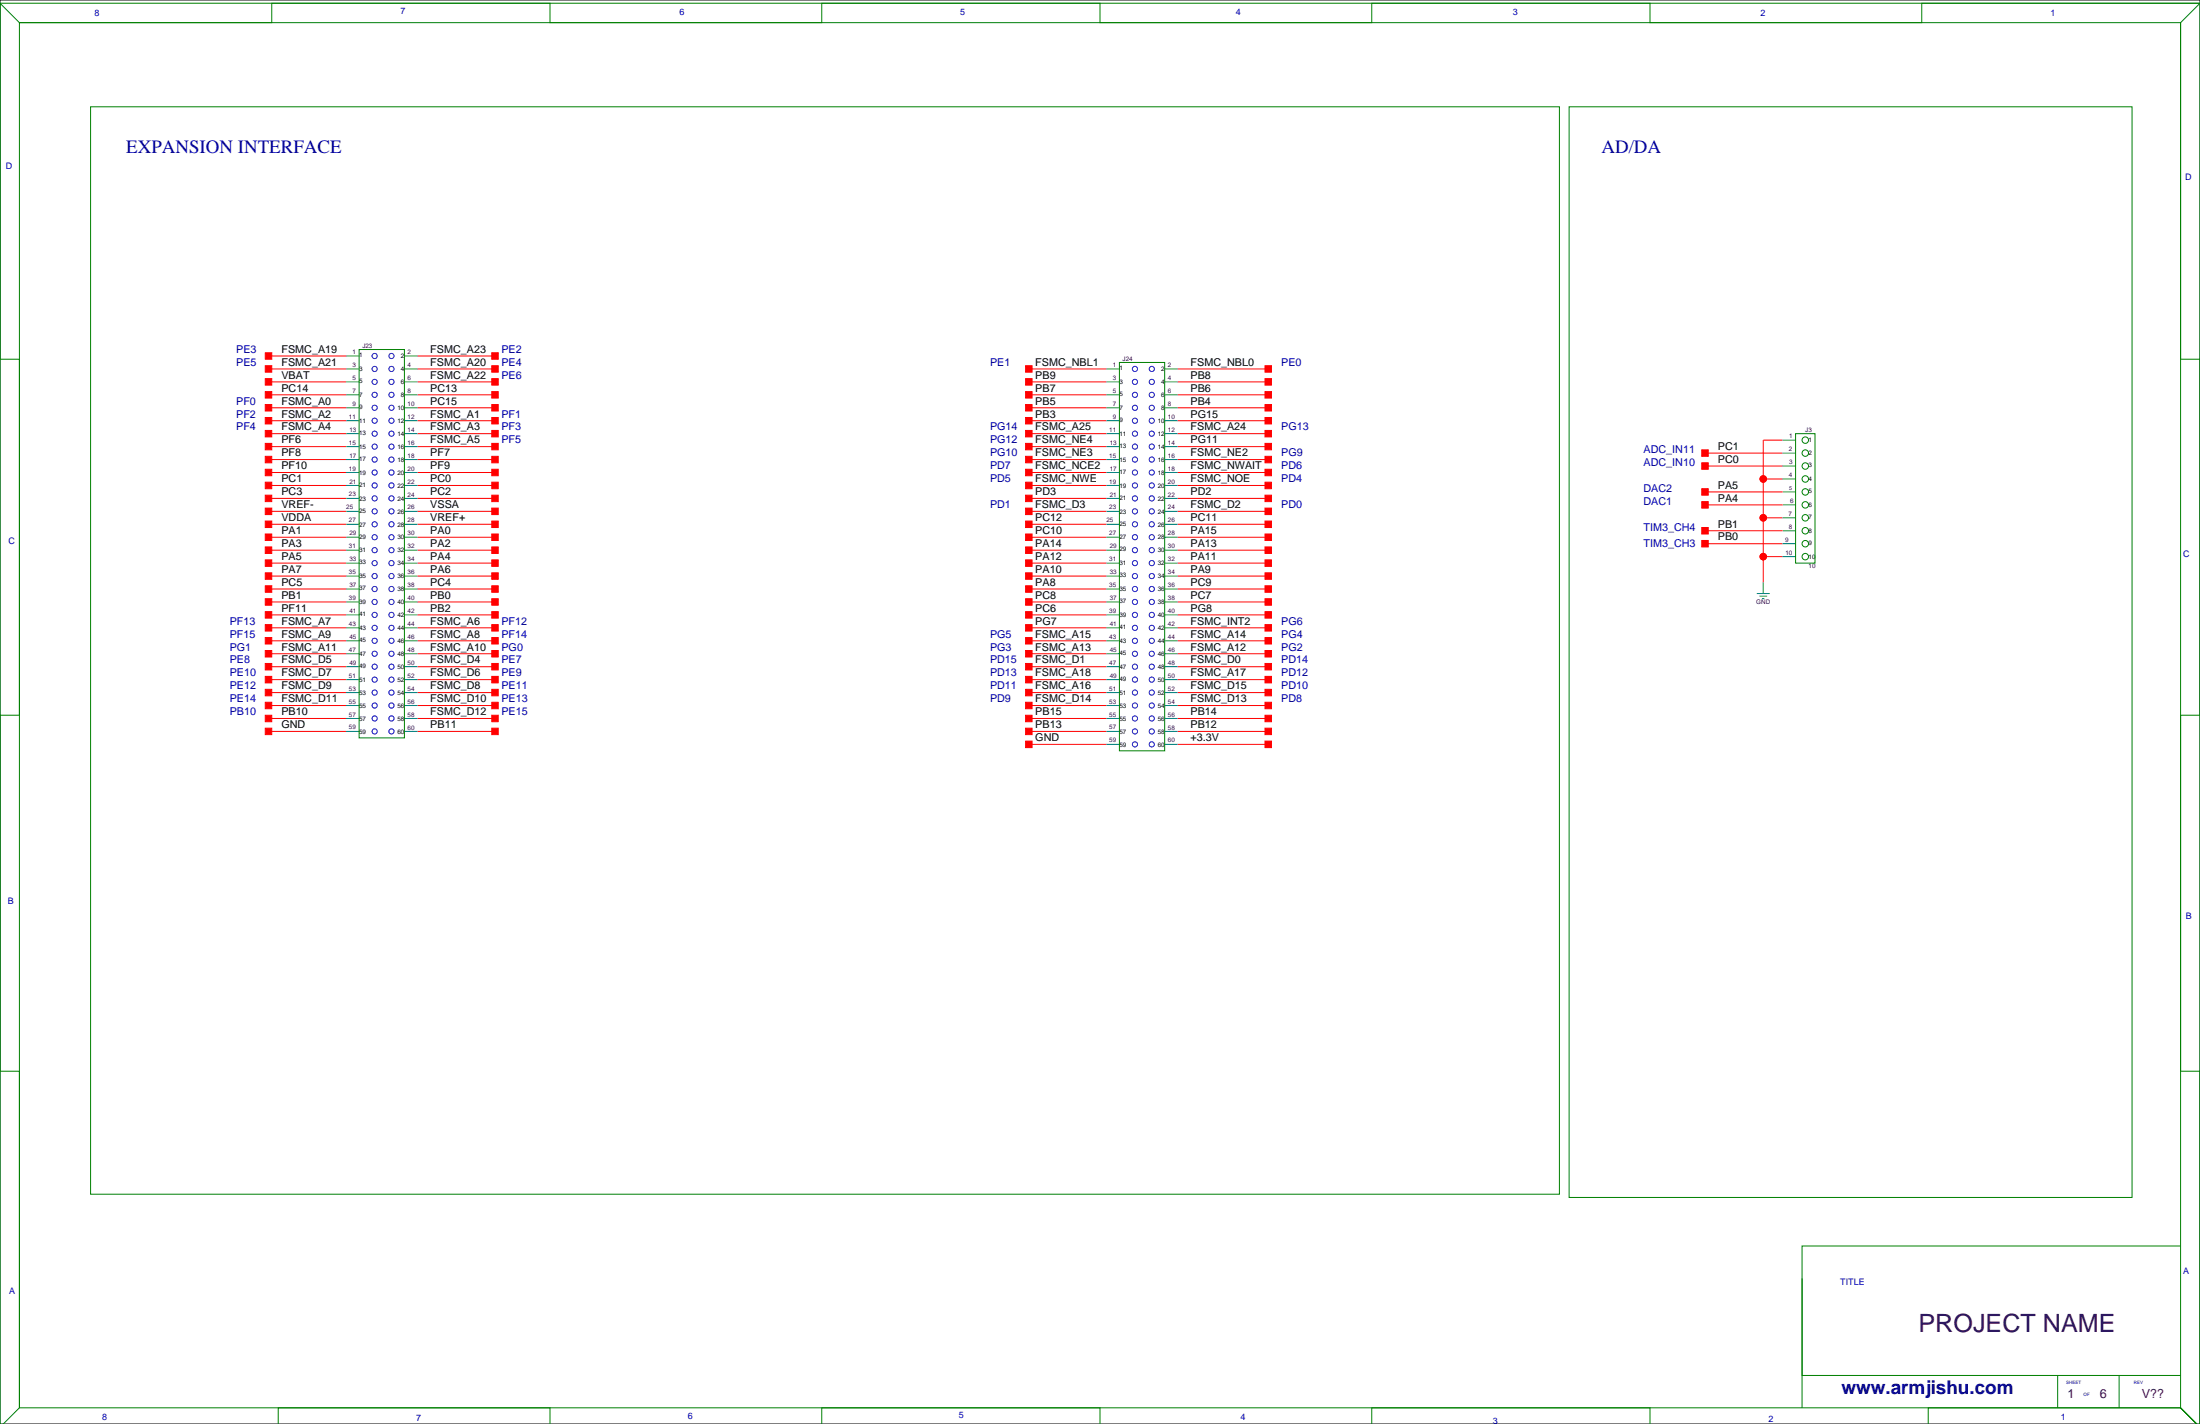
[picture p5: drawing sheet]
<svg xmlns="http://www.w3.org/2000/svg" width="864mm" height="559mm" viewBox="0 0 864 559" stroke-linecap="round" stroke-linejoin="round" font-family="sans-serif">
<path d="M0 0h863.6v558.8h-863.6z" fill="none" stroke="#000" stroke-width=".39"/>
<g fill="none" stroke="#f00" stroke-width=".39">
<path d="M105.4 139.7h30.5M163.8 139.7h30.5M105.4 154.9h30.5M105.4 149.9h30.5M105.4 144.8h30.5M163.8 154.9h30.5M163.8 149.9h30.5M163.8 144.8h30.5M403.9 154.9h30.4M403.9 149.9h30.4M403.9 144.8h30.4M462.3 154.9h35.5"/>
<path d="M462.3 149.9h35.5M462.3 144.8h35.5M105.4 175.3h30.5M105.4 170.2h30.5M105.4 165.1h30.5M105.4 160h30.5M163.8 175.3h30.5M163.8 170.2h30.5M163.8 165.1h30.5M163.8 160h30.5M403.9 175.3h30.4M403.9 170.2h30.4"/>
<path d="M403.9 165.1h30.4M403.9 160h30.4M462.3 175.3h35.5M462.3 170.2h35.5M462.3 165.1h35.5M462.3 160h35.5M669.3 177.8h30.5M699.8 172.7h-7.7v55.9M105.4 190.5h30.5M105.4 180.3h30.5M105.4 185.4h30.5M105.4 195.6h30.5"/>
<path d="M163.8 190.5h30.5M163.8 180.3h30.5M163.8 185.4h30.5M163.8 195.6h30.5M403.9 190.5h30.4M403.9 180.3h30.4M403.9 185.4h30.4M403.9 195.6h30.4M462.3 190.5h35.5M462.3 180.3h35.5M462.3 185.4h35.5M462.3 195.6h35.5"/>
<path d="M669.3 182.9h30.5M669.3 193h30.5M669.3 198.1h30.5M692.1 188h7.7M105.4 205.7h30.5M105.4 210.8h30.5M105.4 215.9h30.5M105.4 200.7h30.5M163.8 205.7h30.5M163.8 210.8h30.5M163.8 215.9h30.5M163.8 200.7h30.5"/>
<path d="M403.9 205.7h30.4M403.9 210.8h30.4M403.9 215.9h30.4M403.9 200.7h30.4M462.3 205.7h35.5M462.3 210.8h35.5M462.3 215.9h35.5M462.3 200.7h35.5M669.3 213.4h30.5M669.3 208.3h30.5M692.1 203.2h7.7M692.1 218.4h7.7"/>
<path d="M105.4 221h30.5M105.4 226.1h30.5M105.4 231.1h30.5M105.4 236.2h30.5M163.8 221h30.5M163.8 226.1h30.5M163.8 231.1h30.5M163.8 236.2h30.5M403.9 221h30.4M403.9 226.1h30.4M403.9 231.1h30.4M403.9 236.2h30.4"/>
<path d="M462.3 221h35.5M462.3 226.1h35.5M462.3 231.1h35.5M462.3 236.2h35.5M105.4 246.4h30.5M105.4 251.5h30.5M105.4 256.5h30.5M105.4 241.3h30.5M163.8 246.4h30.5M163.8 251.5h30.5M163.8 256.5h30.5M163.8 241.3h30.5"/>
<path d="M403.9 246.4h30.4M403.9 251.5h30.4M403.9 256.5h30.4M403.9 241.3h30.4M462.3 246.4h35.5M462.3 251.5h35.5M462.3 256.5h35.5M462.3 241.3h35.5M105.4 261.6h30.5M105.4 271.8h30.5M105.4 266.7h30.5M105.4 276.9h30.5"/>
<path d="M163.8 261.6h30.5M163.8 271.8h30.5M163.8 266.7h30.5M163.8 276.9h30.5M403.9 261.6h30.4M403.9 271.8h30.4M403.9 266.7h30.4M403.9 276.9h30.4M462.3 261.6h35.5M462.3 271.8h35.5M462.3 266.7h35.5M462.3 276.9h35.5"/>
<path d="M105.4 287h30.5M105.4 281.9h30.5M163.8 287h30.5M163.8 281.9h30.5M403.9 287h30.4M403.9 292.1h30.4M403.9 281.9h30.4M462.3 287h35.5M462.3 292.1h35.5M462.3 281.9h35.5"/>
<circle cx="692.1" cy="188" r="1.27"/>
<circle cx="692.1" cy="218.4" r="1.27"/>
<circle cx="692.1" cy="203.2" r="1.27"/>
</g>
<g fill="#f00" stroke="#f00" stroke-width=".39">
<path d="M668 181.6h2.6v2.5h-2.6z" fill-rule="evenodd"/>
<path d="M668 212.1h2.6v2.5h-2.6z" fill-rule="evenodd"/>
<path d="M668 176.5h2.6v2.6h-2.6z" fill-rule="evenodd"/>
<path d="M496.6 260.3h2.5v2.6h-2.5z" fill-rule="evenodd"/>
<path d="M496.6 270.5h2.5v2.5h-2.5z" fill-rule="evenodd"/>
<path d="M496.6 285.8h2.5v2.5h-2.5z" fill-rule="evenodd"/>
<path d="M496.6 290.8h2.5v2.6h-2.5z" fill-rule="evenodd"/>
<path d="M402.6 290.8h2.5v2.6h-2.5z" fill-rule="evenodd"/>
<path d="M402.6 280.7h2.5v2.5h-2.5z" fill-rule="evenodd"/>
<path d="M402.6 189.2h2.5v2.6h-2.5z" fill-rule="evenodd"/>
<path d="M496.6 245.1h2.5v2.5h-2.5z" fill-rule="evenodd"/>
<path d="M402.6 179.1h2.5v2.5h-2.5z" fill-rule="evenodd"/>
<path d="M402.6 174h2.5v2.5h-2.5z" fill-rule="evenodd"/>
<path d="M402.6 168.9h2.5v2.5h-2.5z" fill-rule="evenodd"/>
<path d="M402.6 265.4h2.5v2.6h-2.5z" fill-rule="evenodd"/>
<path d="M496.6 265.4h2.5v2.6h-2.5z" fill-rule="evenodd"/>
<path d="M402.6 270.5h2.5v2.5h-2.5z" fill-rule="evenodd"/>
<path d="M402.6 250.2h2.5v2.5h-2.5z" fill-rule="evenodd"/>
<path d="M496.6 250.2h2.5v2.5h-2.5z" fill-rule="evenodd"/>
<path d="M402.6 255.3h2.5v2.5h-2.5z" fill-rule="evenodd"/>
<path d="M104.1 255.3h2.6v2.5h-2.6z" fill-rule="evenodd"/>
<path d="M104.1 250.2h2.6v2.5h-2.6z" fill-rule="evenodd"/>
<path d="M104.1 245.1h2.6v2.5h-2.6z" fill-rule="evenodd"/>
<path d="M104.1 168.9h2.6v2.5h-2.6z" fill-rule="evenodd"/>
<path d="M104.1 163.8h2.6v2.6h-2.6z" fill-rule="evenodd"/>
<path d="M104.1 158.8h2.6v2.5h-2.6z" fill-rule="evenodd"/>
<path d="M104.1 260.3h2.6v2.6h-2.6z" fill-rule="evenodd"/>
<path d="M402.6 260.3h2.5v2.6h-2.5z" fill-rule="evenodd"/>
<path d="M104.1 153.7h2.6v2.5h-2.6z" fill-rule="evenodd"/>
<path d="M104.1 174h2.6v2.5h-2.6z" fill-rule="evenodd"/>
<path d="M104.1 179.1h2.6v2.5h-2.6z" fill-rule="evenodd"/>
<path d="M104.1 184.1h2.6v2.6h-2.6z" fill-rule="evenodd"/>
<path d="M104.1 189.2h2.6v2.6h-2.6z" fill-rule="evenodd"/>
<path d="M104.1 194.3h2.6v2.5h-2.6z" fill-rule="evenodd"/>
<path d="M104.1 204.5h2.6v2.5h-2.6z" fill-rule="evenodd"/>
<path d="M104.1 209.6h2.6v2.5h-2.6z" fill-rule="evenodd"/>
<path d="M104.1 214.6h2.6v2.6h-2.6z" fill-rule="evenodd"/>
<path d="M104.1 219.7h2.6v2.5h-2.6z" fill-rule="evenodd"/>
<path d="M104.1 224.8h2.6v2.5h-2.6z" fill-rule="evenodd"/>
<path d="M104.1 229.9h2.6v2.5h-2.6z" fill-rule="evenodd"/>
<path d="M104.1 234.9h2.6v2.6h-2.6z" fill-rule="evenodd"/>
<path d="M104.1 240h2.6v2.6h-2.6z" fill-rule="evenodd"/>
<path d="M104.1 265.4h2.6v2.6h-2.6z" fill-rule="evenodd"/>
<path d="M104.1 270.5h2.6v2.5h-2.6z" fill-rule="evenodd"/>
<path d="M104.1 275.6h2.6v2.5h-2.6z" fill-rule="evenodd"/>
<path d="M104.1 280.7h2.6v2.5h-2.6z" fill-rule="evenodd"/>
<path d="M104.1 285.8h2.6v2.5h-2.6z" fill-rule="evenodd"/>
<path d="M402.6 148.6h2.5v2.5h-2.5z" fill-rule="evenodd"/>
<path d="M402.6 153.7h2.5v2.5h-2.5z" fill-rule="evenodd"/>
<path d="M402.6 158.8h2.5v2.5h-2.5z" fill-rule="evenodd"/>
<path d="M402.6 163.8h2.5v2.6h-2.5z" fill-rule="evenodd"/>
<path d="M402.6 143.5h2.5v2.6h-2.5z" fill-rule="evenodd"/>
<path d="M402.6 194.3h2.5v2.5h-2.5z" fill-rule="evenodd"/>
<path d="M402.6 199.4h2.5v2.5h-2.5z" fill-rule="evenodd"/>
<path d="M402.6 209.6h2.5v2.5h-2.5z" fill-rule="evenodd"/>
<path d="M402.6 214.6h2.5v2.6h-2.5z" fill-rule="evenodd"/>
<path d="M402.6 204.5h2.5v2.5h-2.5z" fill-rule="evenodd"/>
<path d="M402.6 219.7h2.5v2.5h-2.5z" fill-rule="evenodd"/>
<path d="M402.6 224.8h2.5v2.5h-2.5z" fill-rule="evenodd"/>
<path d="M402.6 229.9h2.5v2.5h-2.5z" fill-rule="evenodd"/>
<path d="M402.6 285.8h2.5v2.5h-2.5z" fill-rule="evenodd"/>
<path d="M402.6 275.6h2.5v2.5h-2.5z" fill-rule="evenodd"/>
<path d="M496.6 255.3h2.5v2.5h-2.5z" fill-rule="evenodd"/>
<path d="M496.6 280.7h2.5v2.5h-2.5z" fill-rule="evenodd"/>
<path d="M496.6 275.6h2.5v2.5h-2.5z" fill-rule="evenodd"/>
<path d="M496.6 240h2.5v2.6h-2.5z" fill-rule="evenodd"/>
<path d="M496.6 234.9h2.5v2.6h-2.5z" fill-rule="evenodd"/>
<path d="M496.6 229.9h2.5v2.5h-2.5z" fill-rule="evenodd"/>
<path d="M496.6 224.8h2.5v2.5h-2.5z" fill-rule="evenodd"/>
<path d="M496.6 219.7h2.5v2.5h-2.5z" fill-rule="evenodd"/>
<path d="M496.6 214.6h2.5v2.6h-2.5z" fill-rule="evenodd"/>
<path d="M496.6 209.6h2.5v2.5h-2.5z" fill-rule="evenodd"/>
<path d="M496.6 204.5h2.5v2.5h-2.5z" fill-rule="evenodd"/>
<path d="M496.6 199.4h2.5v2.5h-2.5z" fill-rule="evenodd"/>
<path d="M496.6 194.3h2.5v2.5h-2.5z" fill-rule="evenodd"/>
<path d="M496.6 189.2h2.5v2.6h-2.5z" fill-rule="evenodd"/>
<path d="M496.6 184.1h2.5v2.6h-2.5z" fill-rule="evenodd"/>
<path d="M496.6 179.1h2.5v2.5h-2.5z" fill-rule="evenodd"/>
<path d="M496.6 174h2.5v2.5h-2.5z" fill-rule="evenodd"/>
<path d="M496.6 163.8h2.5v2.6h-2.5z" fill-rule="evenodd"/>
<path d="M496.6 158.8h2.5v2.5h-2.5z" fill-rule="evenodd"/>
<path d="M496.6 153.7h2.5v2.5h-2.5z" fill-rule="evenodd"/>
<path d="M496.6 148.6h2.5v2.5h-2.5z" fill-rule="evenodd"/>
<path d="M496.6 168.9h2.5v2.5h-2.5z" fill-rule="evenodd"/>
<path d="M104.1 143.5h2.6v2.6h-2.6z" fill-rule="evenodd"/>
<path d="M496.6 143.5h2.5v2.6h-2.5z" fill-rule="evenodd"/>
<path d="M193 285.8h2.6v2.5h-2.6z" fill-rule="evenodd"/>
<path d="M193 138.4h2.6v2.6h-2.6z" fill-rule="evenodd"/>
<path d="M193 143.5h2.6v2.6h-2.6z" fill-rule="evenodd"/>
<path d="M193 148.6h2.6v2.5h-2.6z" fill-rule="evenodd"/>
<path d="M193 153.7h2.6v2.5h-2.6z" fill-rule="evenodd"/>
<path d="M193 158.8h2.6v2.5h-2.6z" fill-rule="evenodd"/>
<path d="M193 163.8h2.6v2.6h-2.6z" fill-rule="evenodd"/>
<path d="M193 168.9h2.6v2.5h-2.6z" fill-rule="evenodd"/>
<path d="M193 174h2.6v2.5h-2.6z" fill-rule="evenodd"/>
<path d="M193 179.1h2.6v2.5h-2.6z" fill-rule="evenodd"/>
<path d="M193 184.1h2.6v2.6h-2.6z" fill-rule="evenodd"/>
<path d="M193 189.2h2.6v2.6h-2.6z" fill-rule="evenodd"/>
<path d="M193 194.3h2.6v2.5h-2.6z" fill-rule="evenodd"/>
<path d="M193 199.4h2.6v2.5h-2.6z" fill-rule="evenodd"/>
<path d="M193 204.5h2.6v2.5h-2.6z" fill-rule="evenodd"/>
<path d="M193 209.6h2.6v2.5h-2.6z" fill-rule="evenodd"/>
<path d="M193 214.6h2.6v2.6h-2.6z" fill-rule="evenodd"/>
<path d="M193 219.7h2.6v2.5h-2.6z" fill-rule="evenodd"/>
<path d="M193 224.8h2.6v2.5h-2.6z" fill-rule="evenodd"/>
<path d="M193 229.9h2.6v2.5h-2.6z" fill-rule="evenodd"/>
<path d="M193 234.9h2.6v2.6h-2.6z" fill-rule="evenodd"/>
<path d="M193 240h2.6v2.6h-2.6z" fill-rule="evenodd"/>
<path d="M193 245.1h2.6v2.5h-2.6z" fill-rule="evenodd"/>
<path d="M193 250.2h2.6v2.5h-2.6z" fill-rule="evenodd"/>
<path d="M193 255.3h2.6v2.5h-2.6z" fill-rule="evenodd"/>
<path d="M193 260.3h2.6v2.6h-2.6z" fill-rule="evenodd"/>
<path d="M193 265.4h2.6v2.6h-2.6z" fill-rule="evenodd"/>
<path d="M193 270.5h2.6v2.5h-2.6z" fill-rule="evenodd"/>
<path d="M193 275.6h2.6v2.5h-2.6z" fill-rule="evenodd"/>
<path d="M193 280.7h2.6v2.5h-2.6z" fill-rule="evenodd"/>
<path d="M402.6 184.1h2.5v2.6h-2.5z" fill-rule="evenodd"/>
<path d="M402.6 234.9h2.5v2.6h-2.5z" fill-rule="evenodd"/>
<path d="M402.6 240h2.5v2.6h-2.5z" fill-rule="evenodd"/>
<path d="M402.6 245.1h2.5v2.5h-2.5z" fill-rule="evenodd"/>
<path d="M104.1 138.4h2.6v2.6h-2.6z" fill-rule="evenodd"/>
<path d="M104.1 148.6h2.6v2.5h-2.6z" fill-rule="evenodd"/>
<path d="M668 191.8h2.6v2.5h-2.6z" fill-rule="evenodd"/>
<path d="M668 196.8h2.6v2.6h-2.6z" fill-rule="evenodd"/>
<path d="M668 207h2.6v2.6h-2.6z" fill-rule="evenodd"/>
<path d="M104.1 199.4h2.6v2.5h-2.6z" fill-rule="evenodd"/>
<circle cx="692.1" cy="218.4" r="1.27"/>
<circle cx="692.1" cy="203.2" r="1.27"/>
<circle cx="692.1" cy="188" r="1.27"/>
</g>
<g fill="none" stroke="#008080" stroke-width=".39">
<path d="M135.9 139.7h5.1M158.7 139.7h5.1M135.9 144.8h5.1M135.9 149.9h5.1M135.9 154.9h5.1M158.7 144.8h5.1M158.7 149.9h5.1M158.7 154.9h5.1M434.3 144.8h5.1M434.3 149.9h5.1M434.3 154.9h5.1M457.2 144.8h5.1"/>
<path d="M457.2 149.9h5.1M457.2 154.9h5.1M135.9 160h5.1M135.9 165.1h5.1M135.9 170.2h5.1M135.9 175.3h5.1M158.7 160h5.1M158.7 165.1h5.1M158.7 170.2h5.1M158.7 175.3h5.1M434.3 160h5.1M434.3 165.1h5.1"/>
<path d="M434.3 170.2h5.1M434.3 175.3h5.1M457.2 160h5.1M457.2 165.1h5.1M457.2 170.2h5.1M457.2 175.3h5.1M699.8 172.7h5M699.8 177.8h5M135.9 180.3h5.1M135.9 185.4h5.1M135.9 190.5h5.1M135.9 195.6h5.1"/>
<path d="M158.7 180.3h5.1M158.7 185.4h5.1M158.7 190.5h5.1M158.7 195.6h5.1M434.3 180.3h5.1M434.3 185.4h5.1M434.3 190.5h5.1M434.3 195.6h5.1M457.2 180.3h5.1M457.2 185.4h5.1M457.2 190.5h5.1M457.2 195.6h5.1"/>
<path d="M699.8 182.9h5M699.8 188h5M699.8 193h5M699.8 198.1h5M135.9 200.7h5.1M135.9 205.7h5.1M135.9 210.8h5.1M135.9 215.9h5.1M158.7 200.7h5.1M158.7 205.7h5.1M158.7 210.8h5.1M158.7 215.9h5.1"/>
<path d="M434.3 200.7h5.1M434.3 205.7h5.1M434.3 210.8h5.1M434.3 215.9h5.1M457.2 200.7h5.1M457.2 205.7h5.1M457.2 210.8h5.1M457.2 215.9h5.1M699.8 218.4h5M699.8 203.2h5M699.8 208.3h5M699.8 213.4h5"/>
<path d="M135.9 221h5.1M135.9 226.1h5.1M135.9 231.1h5.1M135.9 236.2h5.1M158.7 221h5.1M158.7 226.1h5.1M158.7 231.1h5.1M158.7 236.2h5.1M434.3 221h5.1M434.3 226.1h5.1M434.3 231.1h5.1M434.3 236.2h5.1"/>
<path d="M457.2 221h5.1M457.2 226.1h5.1M457.2 231.1h5.1M457.2 236.2h5.1M689.6 232.9h5.1M690.6 233.9h3.1M691.6 234.9h1.1M692.1 228.6v4.3M135.9 241.3h5.1M135.9 246.4h5.1M135.9 251.5h5.1M135.9 256.5h5.1"/>
<path d="M158.7 241.3h5.1M158.7 246.4h5.1M158.7 251.5h5.1M158.7 256.5h5.1M434.3 241.3h5.1M434.3 246.4h5.1M434.3 251.5h5.1M434.3 256.5h5.1M457.2 241.3h5.1M457.2 246.4h5.1M457.2 251.5h5.1M457.2 256.5h5.1"/>
<path d="M135.9 261.6h5.1M135.9 266.7h5.1M135.9 271.8h5.1M135.9 276.9h5.1M158.7 261.6h5.1M158.7 266.7h5.1M158.7 271.8h5.1M158.7 276.9h5.1M434.3 261.6h5.1M434.3 266.7h5.1M434.3 271.8h5.1M434.3 276.9h5.1"/>
<path d="M457.2 261.6h5.1M457.2 266.7h5.1M457.2 271.8h5.1M457.2 276.9h5.1M135.9 281.9h5.1M135.9 287h5.1M158.7 281.9h5.1M158.7 287h5.1M434.3 281.9h5.1M434.3 287h5.1M434.3 292.1h5.1M457.2 281.9h5.1"/>
<path d="M457.2 287h5.1M457.2 292.1h5.1"/>
</g>
<g fill="none" stroke="#008000" stroke-width=".39">
<path d="M7.6 8.9h848.4v543.5h-848.4zM35.6 41.9h576.5v426.7h-576.5zM615.9 41.9h221v428h-221zM141 137.2h17.7v152.4h-17.7zM439.4 142.2h17.8v152.4h-17.8zM704.8 170.2h7.7v50.8h-7.7zM856 488.9h-148.6v50.9h148.6M707.4 501.6v50.8M807.7 539.8v12.6M831.8 539.8v12.6M0 558.8v-557.5h863.6v557.5v-138.4h-7.6v-139.7h7.6v-139.7h-7.6v-132.1l7.6-7.6h-109.2v7.6h-106.7v-7.6h-109.2v7.6h-106.7v-7.6h-109.2v7.6h-106.7v-7.6h-109.2v7.6h-99.1l-7.6-7.6v139.7h7.6v139.7h-7.6v139.7h7.6v132l-6.4 6.4M109.2 558.8v-6.4h106.7v6.4"/>
<path d="M322.6 558.8v-6.4h109.2v6.4M538.5 558.8v-6.4h109.2v6.4M856 552.4l6.4 6.4-6.4-6.4h-99.1v6.4"/>
<circle cx="708.7" cy="177.8" r="1.27"/>
<circle cx="708.7" cy="172.7" r="1.27"/>
<circle cx="708.7" cy="188" r="1.27"/>
<circle cx="708.7" cy="193" r="1.27"/>
<circle cx="708.7" cy="198.1" r="1.27"/>
<circle cx="708.7" cy="182.9" r="1.27"/>
<circle cx="708.7" cy="208.3" r="1.27"/>
<circle cx="708.7" cy="218.4" r="1.27"/>
<circle cx="708.7" cy="213.4" r="1.27"/>
<circle cx="708.7" cy="203.2" r="1.27"/>
</g>
<g fill="none" stroke="#00f" stroke-width=".39">
<circle cx="147.1" cy="139.7" r="1.02"/>
<circle cx="153.7" cy="139.7" r="1.02"/>
<circle cx="147.1" cy="154.9" r="1.02"/>
<circle cx="147.1" cy="149.9" r="1.02"/>
<circle cx="147.1" cy="144.8" r="1.02"/>
<circle cx="153.7" cy="154.9" r="1.02"/>
<circle cx="153.7" cy="149.9" r="1.02"/>
<circle cx="153.7" cy="144.8" r="1.02"/>
<circle cx="445.5" cy="154.9" r="1.02"/>
<circle cx="445.5" cy="149.9" r="1.02"/>
<circle cx="445.5" cy="144.8" r="1.02"/>
<circle cx="452.1" cy="154.9" r="1.02"/>
<circle cx="452.1" cy="149.9" r="1.02"/>
<circle cx="452.1" cy="144.8" r="1.02"/>
<circle cx="147.1" cy="175.3" r="1.02"/>
<circle cx="147.1" cy="160" r="1.02"/>
<circle cx="147.1" cy="165.1" r="1.02"/>
<circle cx="147.1" cy="170.2" r="1.02"/>
<circle cx="153.7" cy="175.3" r="1.02"/>
<circle cx="153.7" cy="170.2" r="1.02"/>
<circle cx="153.7" cy="160" r="1.02"/>
<circle cx="153.7" cy="165.1" r="1.02"/>
<circle cx="445.5" cy="175.3" r="1.02"/>
<circle cx="445.5" cy="160" r="1.02"/>
<circle cx="445.5" cy="170.2" r="1.02"/>
<circle cx="445.5" cy="165.1" r="1.02"/>
<circle cx="452.1" cy="175.3" r="1.02"/>
<circle cx="452.1" cy="160" r="1.02"/>
<circle cx="452.1" cy="165.1" r="1.02"/>
<circle cx="452.1" cy="170.2" r="1.02"/>
<circle cx="147.1" cy="180.3" r="1.02"/>
<circle cx="147.1" cy="190.5" r="1.02"/>
<circle cx="147.1" cy="195.6" r="1.02"/>
<circle cx="147.1" cy="185.4" r="1.02"/>
<circle cx="153.7" cy="180.3" r="1.02"/>
<circle cx="153.7" cy="195.6" r="1.02"/>
<circle cx="153.7" cy="190.5" r="1.02"/>
<circle cx="153.7" cy="185.4" r="1.02"/>
<circle cx="445.5" cy="180.3" r="1.02"/>
<circle cx="445.5" cy="195.6" r="1.02"/>
<circle cx="445.5" cy="190.5" r="1.02"/>
<circle cx="445.5" cy="185.4" r="1.02"/>
<circle cx="452.1" cy="180.3" r="1.02"/>
<circle cx="452.1" cy="185.4" r="1.02"/>
<circle cx="452.1" cy="195.6" r="1.02"/>
<circle cx="452.1" cy="190.5" r="1.02"/>
<circle cx="147.1" cy="215.9" r="1.02"/>
<circle cx="147.1" cy="200.7" r="1.02"/>
<circle cx="147.1" cy="210.8" r="1.02"/>
<circle cx="147.1" cy="205.7" r="1.02"/>
<circle cx="153.7" cy="215.9" r="1.02"/>
<circle cx="153.7" cy="210.8" r="1.02"/>
<circle cx="153.7" cy="200.7" r="1.02"/>
<circle cx="153.7" cy="205.7" r="1.02"/>
<circle cx="445.5" cy="215.9" r="1.02"/>
<circle cx="445.5" cy="210.8" r="1.02"/>
<circle cx="445.5" cy="200.7" r="1.02"/>
<circle cx="445.5" cy="205.7" r="1.02"/>
<circle cx="452.1" cy="215.9" r="1.02"/>
<circle cx="452.1" cy="210.8" r="1.02"/>
<circle cx="452.1" cy="200.7" r="1.02"/>
<circle cx="452.1" cy="205.7" r="1.02"/>
<circle cx="147.1" cy="226.1" r="1.02"/>
<circle cx="147.1" cy="236.2" r="1.02"/>
<circle cx="147.1" cy="231.1" r="1.02"/>
<circle cx="147.1" cy="221" r="1.02"/>
<circle cx="153.7" cy="236.2" r="1.02"/>
<circle cx="153.7" cy="226.1" r="1.02"/>
<circle cx="153.7" cy="221" r="1.02"/>
<circle cx="153.7" cy="231.1" r="1.02"/>
<circle cx="445.5" cy="236.2" r="1.02"/>
<circle cx="445.5" cy="226.1" r="1.02"/>
<circle cx="445.5" cy="231.1" r="1.02"/>
<circle cx="445.5" cy="221" r="1.02"/>
<circle cx="452.1" cy="226.1" r="1.02"/>
<circle cx="452.1" cy="236.2" r="1.02"/>
<circle cx="452.1" cy="221" r="1.02"/>
<circle cx="452.1" cy="231.1" r="1.02"/>
<circle cx="147.1" cy="241.3" r="1.02"/>
<circle cx="147.1" cy="251.5" r="1.02"/>
<circle cx="147.1" cy="256.5" r="1.02"/>
<circle cx="147.1" cy="246.4" r="1.02"/>
<circle cx="153.7" cy="241.3" r="1.02"/>
<circle cx="153.7" cy="251.5" r="1.02"/>
<circle cx="153.7" cy="246.4" r="1.02"/>
<circle cx="153.7" cy="256.5" r="1.02"/>
<circle cx="445.5" cy="241.3" r="1.02"/>
<circle cx="445.5" cy="251.5" r="1.02"/>
<circle cx="445.5" cy="256.5" r="1.02"/>
<circle cx="445.5" cy="246.4" r="1.02"/>
<circle cx="452.1" cy="241.3" r="1.02"/>
<circle cx="452.1" cy="251.5" r="1.02"/>
<circle cx="452.1" cy="246.4" r="1.02"/>
<circle cx="452.1" cy="256.5" r="1.02"/>
<circle cx="147.1" cy="266.7" r="1.02"/>
<circle cx="147.1" cy="276.9" r="1.02"/>
<circle cx="147.1" cy="261.6" r="1.02"/>
<circle cx="147.1" cy="271.8" r="1.02"/>
<circle cx="153.7" cy="266.7" r="1.02"/>
<circle cx="153.7" cy="276.9" r="1.02"/>
<circle cx="153.7" cy="261.6" r="1.02"/>
<circle cx="153.7" cy="271.8" r="1.02"/>
<circle cx="445.5" cy="266.7" r="1.02"/>
<circle cx="445.5" cy="261.6" r="1.02"/>
<circle cx="445.5" cy="276.9" r="1.02"/>
<circle cx="445.5" cy="271.8" r="1.02"/>
<circle cx="452.1" cy="266.7" r="1.02"/>
<circle cx="452.1" cy="261.6" r="1.02"/>
<circle cx="452.1" cy="276.9" r="1.02"/>
<circle cx="452.1" cy="271.8" r="1.02"/>
<circle cx="147.1" cy="287" r="1.02"/>
<circle cx="147.1" cy="281.9" r="1.02"/>
<circle cx="153.7" cy="287" r="1.02"/>
<circle cx="153.7" cy="281.9" r="1.02"/>
<circle cx="445.5" cy="292.1" r="1.02"/>
<circle cx="445.5" cy="287" r="1.02"/>
<circle cx="445.5" cy="281.9" r="1.02"/>
<circle cx="452.1" cy="292.1" r="1.02"/>
<circle cx="452.1" cy="287" r="1.02"/>
<circle cx="452.1" cy="281.9" r="1.02"/>
</g>
<text font-size="9.9" fill="#400040" x="753.1" y="522.8">PROJECT NAME</text>
<g font-size="7.4" fill="#0000a0">
<text x="49.5" y="59.9">EXPANSION INTERFACE</text>
<text x="628.7" y="59.9">AD/DA</text>
</g>
<text font-size="7.4" fill="#000080" x="722.9" y="547.2">www.armjishu.com</text>
<g font-size="4.9" fill="#400040">
<text x="811.5" y="548.4">1</text>
<text x="824.2" y="548.4">6</text>
<text x="840.7" y="548.4">V??</text>
</g>
<g font-size="4.2" fill="#0000a0">
<text x="92.7" y="138.4">PE3</text>
<text x="92.7" y="143.5">PE5</text>
<text x="196.8" y="138.4">PE2</text>
<text x="196.8" y="143.5">PE4</text>
<text x="388.6" y="143.5">PE1</text>
<text x="502.9" y="143.5">PE0</text>
<text x="196.8" y="148.6">PE6</text>
<text x="92.7" y="158.8">PF0</text>
<text x="92.7" y="163.8">PF2</text>
<text x="196.8" y="163.8">PF1</text>
<text x="92.7" y="168.9">PF4</text>
<text x="196.8" y="168.9">PF3</text>
<text x="196.8" y="174">PF5</text>
<text x="388.6" y="174">PG12</text>
<text x="388.6" y="168.9">PG14</text>
<text x="502.9" y="168.9">PG13</text>
<text x="388.6" y="179.1">PG10</text>
<text x="502.9" y="179.1">PG9</text>
<text x="645.2" y="177.8">ADC_IN11</text>
<text x="388.6" y="184.2">PD7</text>
<text x="502.9" y="184.2">PD6</text>
<text x="645.2" y="182.9">ADC_IN10</text>
<text x="388.6" y="189.2">PD5</text>
<text x="502.9" y="189.2">PD4</text>
<text x="645.2" y="193">DAC2</text>
<text x="388.6" y="199.4">PD1</text>
<text x="502.9" y="199.4">PD0</text>
<text x="645.2" y="198.1">DAC1</text>
<text x="645.2" y="208.3">TIM3_CH4</text>
<text x="645.2" y="214.6">TIM3_CH3</text>
<text x="90.2" y="245.1">PF13</text>
<text x="196.8" y="245.1">PF12</text>
<text x="502.9" y="245.1">PG6</text>
<text x="90.2" y="250.2">PF15</text>
<text x="196.8" y="250.2">PF14</text>
<text x="388.6" y="250.2">PG5</text>
<text x="502.9" y="250.2">PG4</text>
<text x="90.2" y="255.3">PG1</text>
<text x="196.8" y="255.3">PG0</text>
<text x="388.6" y="255.3">PG3</text>
<text x="502.9" y="255.3">PG2</text>
<text x="90.2" y="260.4">PE8</text>
<text x="196.8" y="260.4">PE7</text>
<text x="388.6" y="260.4">PD15</text>
<text x="502.9" y="260.4">PD14</text>
<text x="90.2" y="265.4">PE10</text>
<text x="196.8" y="265.4">PE9</text>
<text x="388.6" y="265.4">PD13</text>
<text x="502.9" y="265.4">PD12</text>
<text x="90.2" y="270.5">PE12</text>
<text x="90.2" y="275.6">PE14</text>
<text x="196.8" y="275.6">PE13</text>
<text x="196.8" y="270.5">PE11</text>
<text x="388.6" y="270.5">PD11</text>
<text x="388.6" y="275.6">PD9</text>
<text x="502.9" y="275.6">PD8</text>
<text x="502.9" y="270.5">PD10</text>
<text x="90.2" y="280.7">PB10</text>
<text x="196.8" y="280.7">PE15</text>
</g>
<g font-size="4.2">
<text x="110.5" y="138.4">FSMC_A19</text>
<text x="110.5" y="143.5">FSMC_A21</text>
<text x="168.9" y="143.5">FSMC_A20</text>
<text x="168.9" y="138.4">FSMC_A23</text>
<text x="406.4" y="143.5">FSMC_NBL1</text>
<text x="467.4" y="143.5">FSMC_NBL0</text>
<text x="110.5" y="148.6">VBAT</text>
<text x="168.9" y="148.6">FSMC_A22</text>
<text x="406.4" y="148.6">PB9</text>
<text x="467.4" y="148.6">PB8</text>
<text x="110.5" y="153.7">PC14</text>
<text x="168.9" y="153.7">PC13</text>
<text x="406.4" y="153.7">PB7</text>
<text x="467.4" y="153.7">PB6</text>
<text x="110.5" y="158.8">FSMC_A0</text>
<text x="168.9" y="158.8">PC15</text>
<text x="406.4" y="158.8">PB5</text>
<text x="467.4" y="158.8">PB4</text>
<text x="110.5" y="163.8">FSMC_A2</text>
<text x="168.9" y="163.8">FSMC_A1</text>
<text x="406.4" y="163.8">PB3</text>
<text x="467.4" y="163.8">PG15</text>
<text x="110.5" y="174">PF6</text>
<text x="110.5" y="168.9">FSMC_A4</text>
<text x="168.9" y="174">FSMC_A5</text>
<text x="168.9" y="168.9">FSMC_A3</text>
<text x="406.4" y="168.9">FSMC_A25</text>
<text x="406.4" y="174">FSMC_NE4</text>
<text x="467.4" y="168.9">FSMC_A24</text>
<text x="467.4" y="174">PG11</text>
<text x="110.5" y="179.1">PF8</text>
<text x="168.9" y="179.1">PF7</text>
<text x="406.4" y="179.1">FSMC_NE3</text>
<text x="467.4" y="179.1">FSMC_NE2</text>
<text x="674.4" y="176.5">PC1</text>
<text x="110.5" y="184.2">PF10</text>
<text x="168.9" y="184.2">PF9</text>
<text x="406.4" y="184.2">FSMC_NCE2</text>
<text x="467.4" y="184.2">FSMC_NWAIT</text>
<text x="674.4" y="181.6">PC0</text>
<text x="110.5" y="189.2">PC1</text>
<text x="168.9" y="189.2">PC0</text>
<text x="406.4" y="189.2">FSMC_NWE</text>
<text x="467.4" y="189.2">FSMC_NOE</text>
<text x="674.4" y="191.8">PA5</text>
<text x="110.5" y="194.3">PC3</text>
<text x="168.9" y="194.3">PC2</text>
<text x="406.4" y="194.3">PD3</text>
<text x="467.4" y="194.3">PD2</text>
<text x="674.4" y="196.9">PA4</text>
<text x="110.5" y="199.4">VREF-</text>
<text x="168.9" y="199.4">VSSA</text>
<text x="406.4" y="199.4">FSMC_D3</text>
<text x="467.4" y="199.4">FSMC_D2</text>
<text x="110.5" y="209.6">PA1</text>
<text x="110.5" y="204.5">VDDA</text>
<text x="168.9" y="209.6">PA0</text>
<text x="168.9" y="204.5">VREF+</text>
<text x="406.4" y="204.5">PC12</text>
<text x="406.4" y="209.6">PC10</text>
<text x="467.4" y="204.5">PC11</text>
<text x="467.4" y="209.6">PA15</text>
<text x="674.4" y="207">PB1</text>
<text x="110.5" y="214.6">PA3</text>
<text x="168.9" y="214.6">PA2</text>
<text x="406.4" y="214.6">PA14</text>
<text x="467.4" y="214.6">PA13</text>
<text x="674.4" y="212.1">PB0</text>
<text x="110.5" y="219.7">PA5</text>
<text x="168.9" y="219.7">PA4</text>
<text x="406.4" y="219.7">PA12</text>
<text x="467.4" y="219.7">PA11</text>
<text x="110.5" y="224.8">PA7</text>
<text x="168.9" y="224.8">PA6</text>
<text x="406.4" y="224.8">PA10</text>
<text x="467.4" y="224.8">PA9</text>
<text x="110.5" y="229.9">PC5</text>
<text x="168.9" y="229.9">PC4</text>
<text x="406.4" y="229.9">PA8</text>
<text x="467.4" y="229.9">PC9</text>
<text x="110.5" y="235">PB1</text>
<text x="168.9" y="235">PB0</text>
<text x="406.4" y="235">PC8</text>
<text x="467.4" y="235">PC7</text>
<text x="110.5" y="240">PF11</text>
<text x="110.5" y="245.1">FSMC_A7</text>
<text x="168.9" y="245.1">FSMC_A6</text>
<text x="168.9" y="240">PB2</text>
<text x="406.4" y="245.1">PG7</text>
<text x="406.4" y="240">PC6</text>
<text x="467.4" y="240">PG8</text>
<text x="467.4" y="245.1">FSMC_INT2</text>
<text x="110.5" y="250.2">FSMC_A9</text>
<text x="168.9" y="250.2">FSMC_A8</text>
<text x="406.4" y="250.2">FSMC_A15</text>
<text x="467.4" y="250.2">FSMC_A14</text>
<text x="110.5" y="255.3">FSMC_A11</text>
<text x="168.9" y="255.3">FSMC_A10</text>
<text x="406.4" y="255.3">FSMC_A13</text>
<text x="467.4" y="255.3">FSMC_A12</text>
<text x="110.5" y="260.4">FSMC_D5</text>
<text x="168.9" y="260.4">FSMC_D4</text>
<text x="406.4" y="260.4">FSMC_D1</text>
<text x="467.4" y="260.4">FSMC_D0</text>
<text x="110.5" y="265.4">FSMC_D7</text>
<text x="168.9" y="265.4">FSMC_D6</text>
<text x="406.4" y="265.4">FSMC_A18</text>
<text x="467.4" y="265.4">FSMC_A17</text>
<text x="110.5" y="275.6">FSMC_D11</text>
<text x="110.5" y="270.5">FSMC_D9</text>
<text x="168.9" y="275.6">FSMC_D10</text>
<text x="168.9" y="270.5">FSMC_D8</text>
<text x="406.4" y="275.6">FSMC_D14</text>
<text x="406.4" y="270.5">FSMC_A16</text>
<text x="467.4" y="275.6">FSMC_D13</text>
<text x="467.4" y="270.5">FSMC_D15</text>
<text x="110.5" y="280.7">PB10</text>
<text x="168.9" y="280.7">FSMC_D12</text>
<text x="406.4" y="280.7">PB15</text>
<text x="467.4" y="280.7">PB14</text>
<text x="110.5" y="285.8">GND</text>
<text x="168.9" y="285.8">PB11</text>
<text x="406.4" y="285.8">PB13</text>
<text x="467.4" y="285.8">PB12</text>
<text x="406.4" y="290.8">GND</text>
<text x="467.4" y="290.8">+3.3V</text>
</g>
<g font-size="3.5" fill="#0000a0">
<text x="157.2" y="5.3">7</text>
<text x="376.9" y="5.8">5</text>
<text x="485.1" y="5.8">4</text>
<text x="37.1" y="6.3">8</text>
<text x="266.7" y="6.1">6</text>
<text x="593.9" y="6.1">3</text>
<text x="691.1" y="6.3">2</text>
<text x="804.9" y="6.3">1</text>
<text x="2.3" y="66.3">D</text>
<text x="857.8" y="70.6">D</text>
<text x="3.3" y="213.3">C</text>
<text x="857" y="218.4">C</text>
<text x="3" y="354.5">B</text>
<text x="858" y="360.6">B</text>
<text x="857" y="499.8">A</text>
<text x="3.6" y="508">A</text>
<text x="722.4" y="504.2">TITLE</text>
<text x="40.1" y="557.2">8</text>
<text x="163.3" y="557.5">7</text>
<text x="270" y="557">6</text>
<text x="376.4" y="556.5">5</text>
<text x="486.9" y="557.2">4</text>
<text x="809" y="557.2">1</text>
<text x="586" y="558.8">3</text>
<text x="694.2" y="558">2</text>
</g>
<g font-size="2.5" fill="#400040">
<text x="142.2" y="136.4">J23</text>
<text x="138.4" y="139">1</text>
<text x="160" y="139">2</text>
<text x="440.7" y="141.5">J24</text>
<text x="138.3" y="144">3</text>
<text x="138.4" y="149.1">5</text>
<text x="160" y="144">4</text>
<text x="160" y="149.1">6</text>
<text x="436.8" y="149.1">3</text>
<text x="436.9" y="144">1</text>
<text x="458.5" y="149.1">4</text>
<text x="458.5" y="144">2</text>
<text x="138.3" y="154.2">7</text>
<text x="160" y="154.2">8</text>
<text x="436.9" y="154.2">5</text>
<text x="458.5" y="154.2">6</text>
<text x="138.4" y="159.3">9</text>
<text x="160" y="159.3">10</text>
<text x="436.8" y="159.3">7</text>
<text x="458.5" y="159.3">8</text>
<text x="137" y="164.3">11</text>
<text x="160" y="164.4">12</text>
<text x="436.9" y="164.4">9</text>
<text x="458.5" y="164.4">10</text>
<text x="137.2" y="169.4">13</text>
<text x="160" y="169.4">14</text>
<text x="435.4" y="169.4">11</text>
<text x="458.5" y="169.4">12</text>
<text x="702.3" y="172">1</text>
<text x="708.7" y="169.4">J3</text>
<text x="137" y="174.5">15</text>
<text x="137.2" y="179.6">17</text>
<text x="160" y="179.6">18</text>
<text x="160" y="174.5">16</text>
<text x="435.4" y="179.6">15</text>
<text x="435.6" y="174.5">13</text>
<text x="458.5" y="174.5">14</text>
<text x="458.5" y="179.6">16</text>
<text x="702.2" y="177">2</text>
<text x="137" y="184.7">19</text>
<text x="160" y="184.7">20</text>
<text x="435.6" y="184.7">17</text>
<text x="458.5" y="184.7">18</text>
<text x="702.3" y="182.1">3</text>
<text x="137.2" y="189.8">21</text>
<text x="160" y="189.8">22</text>
<text x="435.4" y="189.7">19</text>
<text x="458.5" y="189.8">20</text>
<text x="702.2" y="187.2">4</text>
<text x="137" y="194.8">23</text>
<text x="160" y="194.8">24</text>
<text x="435.6" y="194.8">21</text>
<text x="458.5" y="194.8">22</text>
<text x="702.7" y="197.4">6</text>
<text x="135.9" y="199.9">25</text>
<text x="160" y="199.9">26</text>
<text x="435.4" y="199.9">23</text>
<text x="458.5" y="199.9">24</text>
<text x="702.1" y="202.5">7</text>
<text x="137" y="205">27</text>
<text x="160" y="205">28</text>
<text x="434.3" y="205">25</text>
<text x="458.5" y="205">26</text>
<text x="702.2" y="207.5">8</text>
<text x="137" y="215.2">31</text>
<text x="137.2" y="210.1">29</text>
<text x="160" y="215.2">32</text>
<text x="160" y="210.1">30</text>
<text x="435.4" y="210.1">27</text>
<text x="435.6" y="215.1">29</text>
<text x="458.5" y="215.2">30</text>
<text x="458.5" y="210.1">28</text>
<text x="700.8" y="212.6">9</text>
<text x="137.2" y="220.2">33</text>
<text x="160" y="220.2">34</text>
<text x="435.4" y="220.2">31</text>
<text x="458.5" y="220.2">32</text>
<text x="700.8" y="217.7">10</text>
<text x="137" y="225.3">35</text>
<text x="160" y="225.3">36</text>
<text x="435.6" y="225.3">33</text>
<text x="458.5" y="225.3">34</text>
<text x="709.9" y="222.8">10</text>
<text x="137.2" y="230.4">37</text>
<text x="160" y="230.4">38</text>
<text x="435.4" y="230.4">35</text>
<text x="458.5" y="230.4">36</text>
<text x="137" y="235.5">39</text>
<text x="160" y="235.5">40</text>
<text x="435.6" y="235.5">37</text>
<text x="458.5" y="235.5">38</text>
<text x="689.4" y="237.1">GND</text>
<text x="137" y="245.6">43</text>
<text x="137.2" y="240.6">41</text>
<text x="160" y="240.6">42</text>
<text x="160" y="245.6">44</text>
<text x="435.4" y="240.5">39</text>
<text x="435.6" y="245.6">41</text>
<text x="458.5" y="240.6">40</text>
<text x="458.5" y="245.6">42</text>
<text x="137.2" y="250.7">45</text>
<text x="160" y="250.7">46</text>
<text x="435.4" y="250.7">43</text>
<text x="458.5" y="250.7">44</text>
<text x="137" y="255.8">47</text>
<text x="160" y="255.8">48</text>
<text x="435.6" y="255.8">45</text>
<text x="458.5" y="255.8">46</text>
<text x="137.2" y="260.9">49</text>
<text x="160" y="260.9">50</text>
<text x="435.4" y="260.9">47</text>
<text x="458.5" y="260.9">48</text>
<text x="137" y="265.9">51</text>
<text x="160" y="266">52</text>
<text x="435.6" y="266">49</text>
<text x="458.5" y="266">50</text>
<text x="137" y="271">53</text>
<text x="160" y="271">54</text>
<text x="435.4" y="271">51</text>
<text x="458.5" y="271">52</text>
<text x="137" y="281.2">57</text>
<text x="137" y="276.1">55</text>
<text x="160" y="281.2">58</text>
<text x="160" y="276.1">56</text>
<text x="435.4" y="281.2">55</text>
<text x="435.4" y="276.1">53</text>
<text x="458.5" y="281.2">56</text>
<text x="458.5" y="276.1">54</text>
<text x="137" y="286.3">59</text>
<text x="160" y="286.3">60</text>
<text x="435.4" y="286.3">57</text>
<text x="458.5" y="286.3">58</text>
<text x="435.4" y="291.3">59</text>
<text x="458.5" y="291.4">60</text>
</g>
<g font-size="2.5">
<text x="141" y="140.2">1</text>
<text x="157.4" y="140.6">2</text>
<text x="141" y="145.7">3</text>
<text x="157.4" y="145.7">4</text>
<text x="439.4" y="145.3">1</text>
<text x="455.8" y="145.7">2</text>
<text x="141" y="150.4">5</text>
<text x="141" y="155.8">7</text>
<text x="157.4" y="150.7">6</text>
<text x="157.4" y="155.8">8</text>
<text x="439.4" y="150.7">3</text>
<text x="439.4" y="155.5">5</text>
<text x="455.8" y="150.7">4</text>
<text x="455.8" y="155.8">6</text>
<text x="141" y="160.6">9</text>
<text x="156" y="160.9">10</text>
<text x="439.4" y="160.9">7</text>
<text x="455.8" y="160.9">8</text>
<text x="141" y="166">11</text>
<text x="156" y="166">12</text>
<text x="439.4" y="165.6">9</text>
<text x="454.5" y="166">10</text>
<text x="141" y="170.7">13</text>
<text x="156" y="171.1">14</text>
<text x="439.4" y="171.1">11</text>
<text x="454.5" y="171.1">12</text>
<text x="709.9" y="173.3">1</text>
<text x="141" y="176.1">15</text>
<text x="156" y="176.1">16</text>
<text x="439.4" y="175.8">13</text>
<text x="454.5" y="176.1">14</text>
<text x="709.9" y="178.7">2</text>
<text x="141" y="180.9">17</text>
<text x="156" y="181.2">18</text>
<text x="439.4" y="181.2">15</text>
<text x="439.4" y="186">17</text>
<text x="454.5" y="181.2">16</text>
<text x="709.9" y="183.4">3</text>
<text x="141" y="186.3">19</text>
<text x="141" y="191">21</text>
<text x="156" y="186.3">20</text>
<text x="156" y="191.4">22</text>
<text x="439.4" y="191.4">19</text>
<text x="454.5" y="186.3">18</text>
<text x="454.5" y="191.4">20</text>
<text x="709.9" y="188.8">4</text>
<text x="141" y="196.5">23</text>
<text x="156" y="196.5">24</text>
<text x="439.4" y="196.1">21</text>
<text x="454.5" y="196.5">22</text>
<text x="709.9" y="193.6">5</text>
<text x="141" y="201.2">25</text>
<text x="156" y="201.5">26</text>
<text x="439.4" y="201.5">23</text>
<text x="454.5" y="201.5">24</text>
<text x="709.9" y="199">6</text>
<text x="709.9" y="203.7">7</text>
<text x="141" y="206.6">27</text>
<text x="156" y="206.6">28</text>
<text x="439.4" y="206.3">25</text>
<text x="454.5" y="206.6">26</text>
<text x="709.9" y="209.2">8</text>
<text x="141" y="211.3">29</text>
<text x="156" y="211.7">30</text>
<text x="439.4" y="211.7">27</text>
<text x="454.5" y="211.7">28</text>
<text x="709.9" y="213.9">9</text>
<text x="141" y="216.8">31</text>
<text x="141" y="221.5">33</text>
<text x="156" y="216.8">32</text>
<text x="156" y="221.9">34</text>
<text x="439.4" y="216.4">29</text>
<text x="439.4" y="221.9">31</text>
<text x="454.5" y="216.8">30</text>
<text x="454.5" y="221.9">32</text>
<text x="709.9" y="219.3">10</text>
<text x="141" y="226.9">35</text>
<text x="156" y="226.9">36</text>
<text x="439.4" y="226.6">33</text>
<text x="454.5" y="226.9">34</text>
<text x="141" y="231.7">37</text>
<text x="156" y="232">38</text>
<text x="439.4" y="232">35</text>
<text x="454.5" y="232">36</text>
<text x="141" y="237.1">39</text>
<text x="156" y="237.1">40</text>
<text x="439.4" y="236.8">37</text>
<text x="454.5" y="237.1">38</text>
<text x="141" y="241.8">41</text>
<text x="156" y="242.2">42</text>
<text x="439.4" y="242.2">39</text>
<text x="454.5" y="242.2">40</text>
<text x="141" y="247.3">43</text>
<text x="141" y="252">45</text>
<text x="156" y="247.3">44</text>
<text x="439.4" y="246.9">41</text>
<text x="454.5" y="247.3">42</text>
<text x="141" y="257.4">47</text>
<text x="156" y="252.3">46</text>
<text x="156" y="257.4">48</text>
<text x="439.4" y="252.3">43</text>
<text x="439.4" y="257.1">45</text>
<text x="454.5" y="252.3">44</text>
<text x="454.5" y="257.4">46</text>
<text x="141" y="262.2">49</text>
<text x="156" y="262.5">50</text>
<text x="439.4" y="262.5">47</text>
<text x="454.5" y="262.5">48</text>
<text x="141" y="267.6">51</text>
<text x="156" y="267.6">52</text>
<text x="439.4" y="267.2">49</text>
<text x="454.5" y="267.6">50</text>
<text x="141" y="272.7">53</text>
<text x="156" y="272.7">54</text>
<text x="439.4" y="272.7">51</text>
<text x="454.5" y="272.7">52</text>
<text x="141" y="277.7">55</text>
<text x="156" y="277.7">56</text>
<text x="439.4" y="277.7">53</text>
<text x="454.5" y="277.7">54</text>
<text x="141" y="282.8">57</text>
<text x="141" y="287.9">59</text>
<text x="156" y="282.8">58</text>
<text x="156" y="287.9">60</text>
<text x="439.4" y="282.8">55</text>
<text x="439.4" y="287.9">57</text>
<text x="454.5" y="282.8">56</text>
<text x="454.5" y="287.9">58</text>
<text x="439.4" y="293">59</text>
<text x="454.5" y="293">60</text>
</g>
<text font-size="2.1" fill="#400040" x="702.3" y="192.4">5</text>
<g font-size="1.8" fill="#0000a0">
<text x="811.1" y="542.9">SHEET</text>
<text x="837.7" y="542.9">REV</text>
<text x="817.9" y="548">OF</text>
</g>
</svg>
